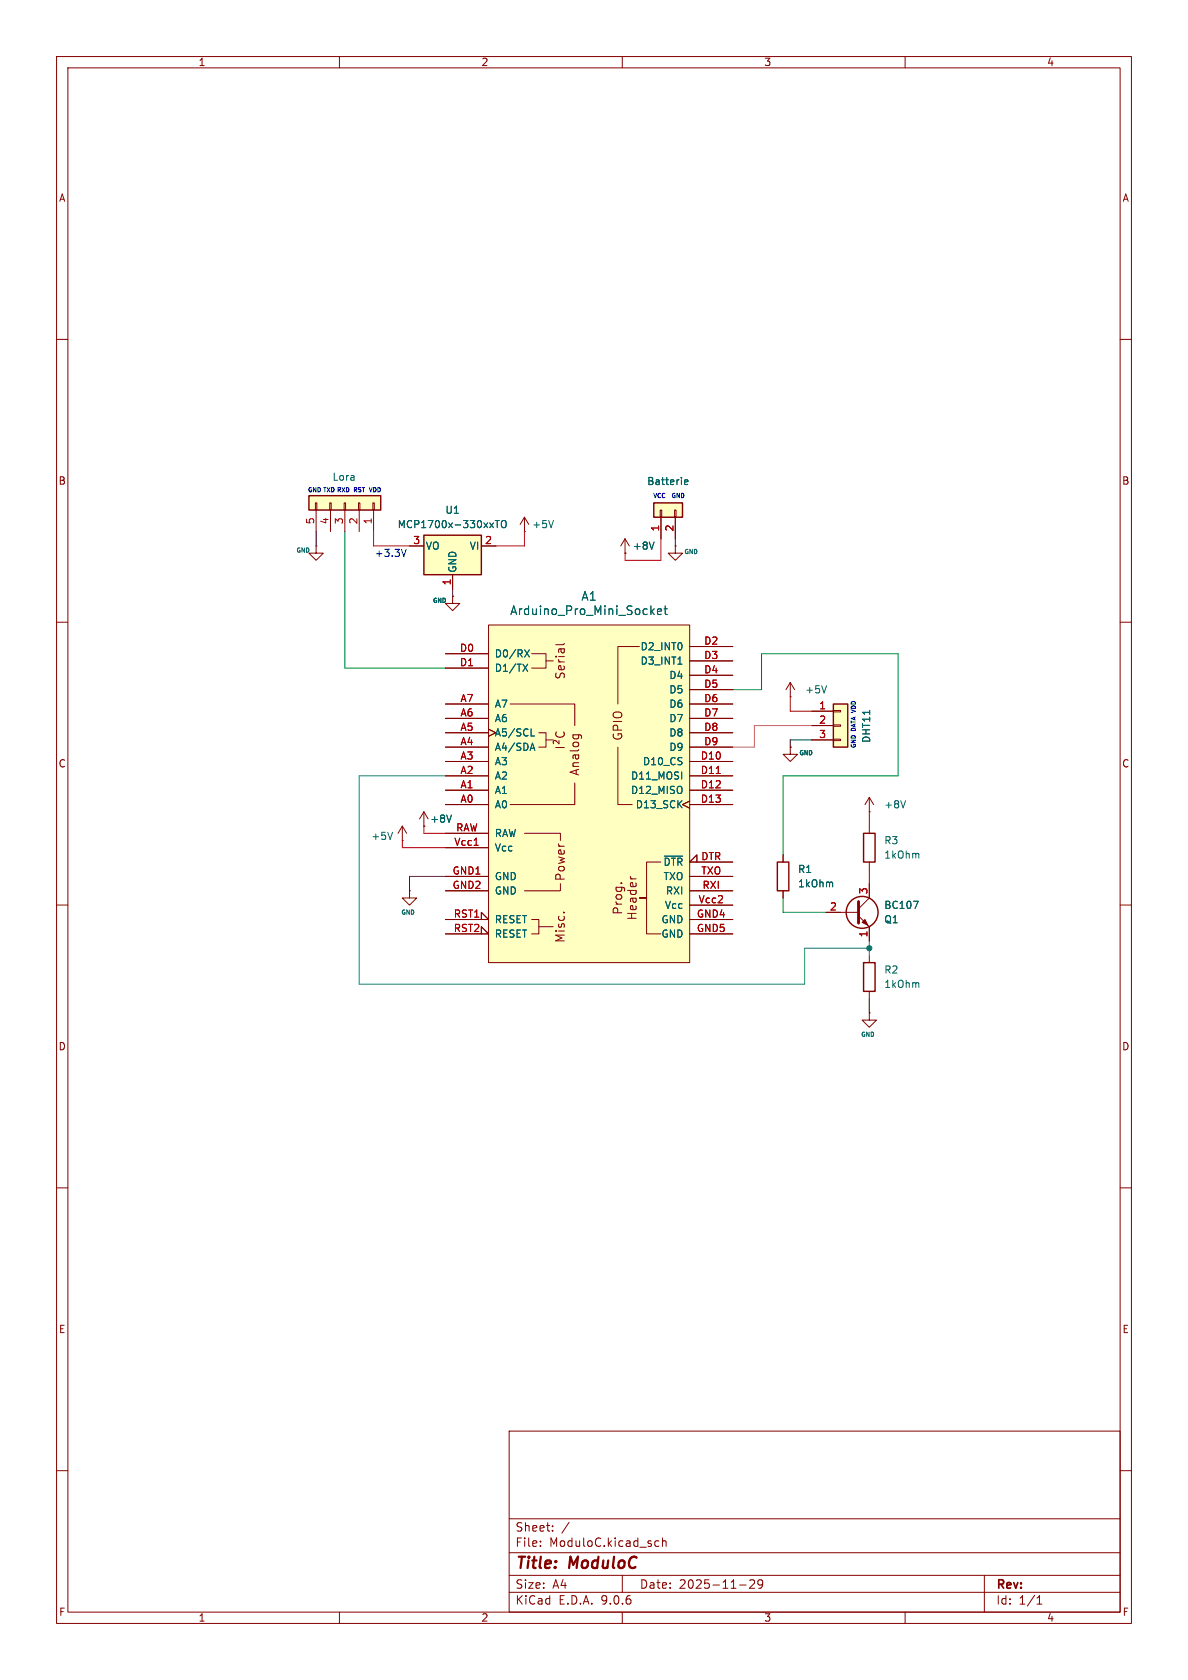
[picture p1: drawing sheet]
<svg xmlns="http://www.w3.org/2000/svg" width="210mm" height="297mm" viewBox="0 0 210 297" stroke-linecap="round" stroke-linejoin="round" font-family="sans-serif">
<g fill="none" stroke="#840000" stroke-width=".18">
<path d="M10 10h190v277h-190zM12 12h186v273h-186zM60 10v2M110 10v2M160 10v2M10 60h2M198 60h2M10 110h2M80 105.4v1.3h-1.3l1.3 1.3 1.3-1.3h-1.3M80 105.4h.1M198 110h2M139.7 132.1v1.3h1.3l-1.3 1.2-1.3-1.2h1.3"/>
<path d="M139.7 132.1h.1M10 160h2M138.4 151.1v1.3M138.4 157.5v1.3M153.7 156.2v2.6l-1.9 1.9M198 160h2M146 161.3h5.8M151.8 161.9l1.9 1.9v2.6M10 210h2M198 210h2M90 253h108v32h-108zM10 260h2"/>
<path d="M90 278.5h108M90 274.5h108M90 268.5h108M95.5 273.2v.2M95.5 272.5v.1M97.7 270.5v.2M97.7 269.8v.1M100.6 269.1l-1.3 1.9M110 278.5v3M115.9 273.3h.6M115.9 272.5h.6M117.1 272.5l.2-.1 .4 .1 .1 .9"/>
<path d="M117.1 271.9v1.5M132.5 279.4l.6-.1 .2 .1 .1 .3-.9 1.1h.9M134.8 279.9l-.3 .3h-.2l-.3-.3 .1-.5 .4-.1 .3 .1a.99 .99 0 0 1-.4 1.4h-.3M174 278.5v6.5M198 260h2M60 285v2M90 281.5h108M110 285v2M130.8 280.2h1.1M160 285v2M183.3 283.6h.9M183.3 282.5l.5-.4v1.5"/>
</g>
<path d="M151.8 159.4v3.8" fill="none" stroke="#840000" stroke-width=".51"/>
<g fill="none" stroke="#840000" stroke-width=".25">
<path d="M137.4 152.4h2v5.1h-2z"/>
<circle cx="152.4" cy="161.3" r="2.82"/>
</g>
<path d="M152.4 163.1l.5-.5 .5 1z" fill="#840000" stroke="#840000" stroke-width=".18"/>
<path d="M147.1 156l.1 .8M161.5 159.3h.8l-.5 1.3" fill="none" stroke="#006464" stroke-width=".18"/>
<path d="M115.6 88.9h5v2.5h-5z" fill="#ffffc2"/>
<path d="M115.6 88.9h5v2.5h-5z" fill="none" stroke="#840000" stroke-width=".25"/>
<path d="M116.7 90.2h.3v1.2h-.3zM116.8 91.4v3.9M119.3 90.2h.2v1.2h-.2zM119.4 91.4v3.9" fill="none" stroke="#840000" stroke-width=".18"/>
<path d="M121 85.2l.6-.1-.1-.2-.3-.1-.2 .2 .1 .6h.4" fill="none" stroke="#006464" stroke-width=".18"/>
<path d="M74.9 94.6h10.2v7h-10.2z" fill="#ffffc2"/>
<path d="M74.9 94.6h10.2v7h-10.2z" fill="none" stroke="#840000" stroke-width=".25"/>
<path d="M72.4 96.5h2.5M85.1 96.5h2.5M80 101.6v2.5" fill="none" stroke="#840000" stroke-width=".18"/>
<path d="M87.5 92h.8M87.9 92v1.3M88.8 92.1l.1-.1a.43 .43 0 0 1 .6 .4v.5a.42 .42 0 0 1-.4 .4 .42 .42 0 0 1-.5-.4v-.5z" fill="none" stroke="#006464" stroke-width=".18"/>
<path d="M86.4 110.5h35.5v59.7h-35.5z" fill="#ffffc2"/>
<g fill="none" stroke="#840000" stroke-width=".18">
<path d="M92.7 94h.1M92.7 91.4l-.8 1.3M92.7 91.4l.8 1.3M92.7 91.4v2.6M78.7 115.6h7.7M78.7 118.1h7.7M86.4 110.5h35.5v59.7h-35.5zM94 115.6h2.5v2.5h-2.5M96.5 116.8h1.3M99.8 113.8l-.3 .2h-1.3M113 114.3h-3.8v10.2M121.9 116.8h7.6"/>
<path d="M121.9 114.3h7.6M121.9 119.4h7.6M78.7 124.5h7.7M78.7 127h7.7M78.7 129.5h7.7M78.7 132.1h7.7M78.7 134.6h7.7M78.7 137.2h7.7M78.7 139.7h7.7M86.4 128.9l1.2 .6-1.2 .7M90.2 124.5h11.4v3.8M95.2 129.5h1.3v2.6h-1.3"/>
<path d="M96.5 130.8h1.3M98.2 132.2h1.6M98.4 129.4a.61 .61 0 0 0 0 .8 .61 .61 0 0 0 .7 .1 .57 .57 0 0 0 .6-.3 .57 .57 0 0 0-.1-.6M98.8 130.9v.6l-.5-.5a.31 .31 0 0 0-.5 .1l.1 .4M101.3 129.9h1.2l.2 .1M101.4 129.9l-.1 .1M101.6 138.4v3.8h-11.4M102.2 129.9l.1 .1M109.2 132.1v10.1h2.6M121.9 124.5h7.6M121.9 127h7.6M121.9 129.5h7.6"/>
<path d="M121.9 132.1h7.6M121.9 134.6h7.6M121.9 137.2h7.6M121.9 139.7h7.6M121.9 121.9h7.6M72.4 157.5v1.3h1.3l-1.3 1.2-1.3-1.2h1.3M72.4 157.5h.1M74.9 146.1h.1M74.9 143.5l-.7 1.3M74.9 143.5l.8 1.3M74.9 143.5v2.6M78.7 142.2h7.7"/>
<path d="M78.7 147.3h7.7M78.7 149.9h7.7M78.7 154.9h7.7M78.7 157.5h7.7M92.7 147.3h6.4v1.3M99.1 156.2v1.3h-6.4M109.8 156.1h.1M111.4 154.9v.2M116.8 152.4h-2.5v6.4h-1.3h1.3v6.3h2.5M121.9 141.6l-1.3 .6 1.3 .7M121.9 142.2h7.6M121.9 154.9h7.6"/>
<path d="M121.9 157.5h7.6M123.2 152.4v-1.3l-1.3 1.3h7.6M78.7 162.6h7.7l-1.3-1.3v1.3M78.7 165.1h7.7l-1.3-1.3v1.3M94 162.6h1.2v2.5h-1.2M95.2 163.8h2.6M99.6 161.3h.2M121.9 162.6h7.6M121.9 165.1h7.6M121.9 160h7.6"/>
</g>
<g fill="none" stroke="#006464" stroke-width=".18">
<path d="M97.8 92l-.4 1.3M92.4 117.4l.9 1.3M92.7 114.9l.9 1.2M93.3 117.4l-.9 1.3M93.6 114.9l-.9 1.2M115.2 108.1l.4 .5M115.6 107.6l-.5 .6M116.2 108.1l.7-.1v-.3l-.5-.1-.2 .2 .1 .8h.6M117.4 107.6h.6M117.6 107.1v1.3l.4 .2M119.8 117.4h.8M93.8 132.3h.6"/>
<path d="M93.9 130.1h.6M94.1 131.4l.5 1.3M79.8 144.1l-.4 1.3M117.4 151.4h3.3"/>
</g>
<path d="M126.6 136.7h.7M83.8 149.4h.7" fill="none" stroke="#a90000" stroke-width=".18"/>
<path d="M147.3 124.5h2.6v7.6h-2.6z" fill="#ffffc2"/>
<path d="M147.3 124.5h2.6v7.6h-2.6zM152.7 147.3h2v5.1h-2z" fill="none" stroke="#840000" stroke-width=".25"/>
<path d="M143.5 125.7h3.8M143.5 128.3h3.8M143.5 130.8h3.8M147.3 125.6h1.3v.3h-1.3zM147.3 128.1h1.3v.3h-1.3zM147.3 130.7h1.3v.2h-1.3zM71.1 148.6h.1M71.1 146.1l-.7 1.2M71.1 146.1l.8 1.2M71.1 146.1v2.5M153.7 146.1v1.2M153.7 152.4v1.3" fill="none" stroke="#840000" stroke-width=".18"/>
<path d="M69.4 147.1l-.4 1.3M162.4 150.9v.8" fill="none" stroke="#006464" stroke-width=".18"/>
<path d="M54.6 87.6h12.7v2.6h-12.7z" fill="#ffffc2"/>
<path d="M54.6 87.6h12.7v2.6h-12.7zM152.7 170.2h2v5.1h-2z" fill="none" stroke="#840000" stroke-width=".25"/>
<g fill="none" stroke="#840000" stroke-width=".18">
<path d="M55.8 88.9h.2v1.3h-.2zM55.9 96.5v1.3h-1.3l1.3 1.3 1.2-1.3h-1.2M55.9 96.5h.1M55.9 90.2v3.8M58.3 88.9h.2v1.3h-.2zM58.4 90.2v3.8M60.8 88.9h.3v1.3h-.3zM61 90.2v3.8M63.4 88.9h.2v1.3h-.2zM63.5 90.2v3.8M65.9 88.9h.3v1.3h-.3zM66 90.2v3.8"/>
<path d="M72.4 96.5h2.5M85.1 96.5h2.5M110.5 97.8h.1M110.5 95.3l-.8 1.2M110.5 95.3l.8 1.2M110.5 95.3v2.5M116.8 91.4v3.9M119.4 96.5v1.3h1.2l-1.2 1.3-1.3-1.3h1.3M119.4 96.5h.1M119.4 91.4v3.9M78.7 115.6h7.7M78.7 118.1h7.7"/>
<path d="M80 105.4h.1M80 101.6v2.5M121.9 114.3h7.6M121.9 116.8h7.6M121.9 119.4h7.6M78.7 124.5h7.7M78.7 127h7.7M78.7 129.5h7.7M78.7 132.1h7.7M78.7 134.6h7.7M78.7 137.2h7.7M78.7 139.7h7.7"/>
<path d="M86.4 128.9l1.2 .6-1.2 .7M121.9 124.5h7.6M121.9 127h7.6M121.9 129.5h7.6M121.9 132.1h7.6M121.9 134.6h7.6M121.9 137.2h7.6M121.9 139.7h7.6M121.9 121.9h7.6M139.7 123.2h.1M139.7 132.1h.1M139.7 120.7l-.8 1.2"/>
<path d="M139.7 120.7l.8 1.2M139.7 120.7v2.5M143.5 125.7h3.8M143.5 128.3h3.8M143.5 130.8h3.8M74.9 146.1h.1M78.7 142.2h7.7M78.7 147.3h7.7M78.7 149.9h7.7M78.7 154.9h7.7M78.7 157.5h7.7M121.9 141.6l-1.3 .6 1.3 .7"/>
<path d="M121.9 142.2h7.6M121.9 154.9h7.6M121.9 157.5h7.6M123.2 152.4v-1.3l-1.3 1.3h7.6M138.4 151.1v1.3M138.4 157.5v1.3M153.7 143.5h.1M153.7 141l-.8 1.2M153.7 141l.7 1.2M153.7 141v2.5M153.7 156.2v2.6M78.7 162.6h7.7l-1.3-1.3v1.3"/>
<path d="M78.7 165.1h7.7l-1.3-1.3v1.3M121.9 162.6h7.6M121.9 165.1h7.6M121.9 160h7.6M146 161.3h2.6M153.7 179.1v1.2h1.2l-1.2 1.3-1.3-1.3h1.3M153.7 179.1h.1M153.7 163.8v2.6M153.7 168.9v1.3M153.7 175.3v1.2"/>
</g>
<g fill="none" stroke="#006464" stroke-width=".18">
<path d="M87.5 92h.8M87.9 92v1.3M88.8 92.1l.1-.1a.43 .43 0 0 1 .6 .4v.5a.42 .42 0 0 1-.4 .4 .42 .42 0 0 1-.5-.4v-.5zM115.6 95.8l-.4 1.3M121 85.2l.6-.1-.1-.2-.3-.1-.2 .2 .1 .6h.4M92.4 117.4l.9 1.3M92.7 114.9l.9 1.2M93.3 117.4l-.9 1.3M93.6 114.9l-.9 1.2M115.2 108.1l.4 .5M115.6 107.6l-.5 .6M116.2 108.1l.7-.1v-.3l-.5-.1-.2 .2 .1 .8h.6"/>
<path d="M117.4 107.6h.6M117.6 107.1v1.3l.4 .2M119.8 117.4h.8M93.8 132.3h.6M93.9 130.1h.6M94.1 131.4l.5 1.3M146.1 121.2l-.4 1.3M79.8 144.1l-.4 1.3M117.4 151.4h3.3M147.1 156l.1 .8M160.1 141.5l-.5 1.3M161.5 159.3h.8l-.5 1.3"/>
<path d="M162.4 173.8v.8"/>
</g>
<path d="M66 94v2.5h6.4M92.7 94v2.5h-5.1M116.8 95.3v3.8h-6.3v-1.3M139.7 123.2v2.5h3.8M71.1 149.9h7.6M153.7 143.5v2.6M153.7 153.7v2.5" fill="none" stroke="#f00" stroke-width=".18"/>
<path d="M61 94v24.1h17.7M129.5 121.9h5.1v-6.3h24.1v21.6h-20.3v13.9M138.4 158.8v2.5h7.6" fill="none" stroke="#009600" stroke-width=".18"/>
<path d="M55.9 94v2.5M119.4 95.3v1.2M80 104.1v1.3M143.5 130.8h-3.8v1.3M78.7 154.9h-6.3v2.6M153.7 176.5v2.6" fill="none" stroke="#000" stroke-width=".18"/>
<path d="M63.5 137.2h15.2M153.7 166.4v1.2" fill="none" stroke="#008484" stroke-width=".18"/>
<path d="M74.9 146.1v1.2" fill="none" stroke="#ff0003" stroke-width=".18"/>
<path d="M71.1 148.6v1.3" fill="none" stroke="#ff0300" stroke-width=".18"/>
<path d="M74.9 147.3h3.8" fill="none" stroke="#ff0002" stroke-width=".18"/>
<path d="M63.5 137.2v36.8h78.7v-6.4h11.5v1.3" fill="none" stroke="#009090" stroke-width=".18"/>
<path d="M143.5 128.3h-10.2v3.8h-3.8" fill="none" stroke="#c200c2" stroke-width=".18"/>
<path d="M71.8 97.1l-.4 1.3" fill="none" stroke="#0000c2" stroke-width=".18"/>
<path d="M126.6 136.7h.7M83.8 149.4h.7" fill="none" stroke="#a90000" stroke-width=".18"/>
<circle cx="153.7" cy="167.6" r=".46" fill="#008484" stroke="#008484" stroke-width=".18"/>
<g font-size="2.8" fill="#840000">
<text x="91" y="277.9">Title:</text>
<text x="100.7" y="277.9">ModuloC</text>
</g>
<g font-size="2.1" fill="#006464">
<text x="102.7" y="106.4">A1</text>
<text x="90.1" y="108.9">Arduino_Pro_Mini_Socket</text>
</g>
<g font-size="2.1" fill="#840000">
<text x="100.1" y="120.2" transform="rotate(-90 100.1 120.2)">Serial</text>
<text x="110.2" y="131" transform="rotate(-90 110.2 131)">GPIO</text>
<text x="102.6" y="137.2" transform="rotate(-90 102.6 137.2)">Analog</text>
<text x="100.1" y="155.9" transform="rotate(-90 100.1 155.9)">Power</text>
<text x="110.2" y="161.8" transform="rotate(-90 110.2 161.8)">Prog.</text>
<text x="100.1" y="166.8" transform="rotate(-90 100.1 166.8)">Misc.</text>
<text x="112.8" y="162.8" transform="rotate(-90 112.8 162.8)">Header</text>
<text x="91" y="273.7">File:</text>
<text x="91" y="271">Sheet:</text>
<text x="97.1" y="273.7">ModuloC.kicad_sch</text>
<text x="91" y="281.1">Size:</text>
<text x="97.7" y="281.1">A4</text>
<text x="113" y="281.1">Date:</text>
<text x="120" y="281.1">2025-11-29</text>
<text x="176" y="281.3">Rev:</text>
<text x="91" y="283.9">KiCad</text>
<text x="98.7" y="283.9">E.D.A.</text>
<text x="106.3" y="283.9">9.0.6</text>
<text x="176" y="283.9">Id:</text>
<text x="180.1" y="283.9">1/1</text>
</g>
<g font-size="1.8" fill="#840000">
<text x="35" y="11.9">1</text>
<text x="85" y="11.9">2</text>
<text x="135" y="11.9">3</text>
<text x="185" y="11.9">4</text>
<text x="10.3" y="35.9">A</text>
<text x="198.4" y="35.9">A</text>
<text x="10.3" y="85.9">B</text>
<text x="198.3" y="85.9">B</text>
<text x="10.3" y="135.9">C</text>
<text x="198.3" y="135.9">C</text>
<text x="10.3" y="185.9">D</text>
<text x="198.3" y="185.9">D</text>
<text x="10.3" y="235.9">E</text>
<text x="198.3" y="235.9">E</text>
<text x="10.3" y="285.9">F</text>
<text x="35" y="286.9">1</text>
<text x="85" y="286.9">2</text>
<text x="135" y="286.9">3</text>
<text x="185" y="286.9">4</text>
<text x="198.4" y="285.9">F</text>
</g>
<g font-size="1.8" fill="#006464">
<text x="58.7" y="85.2">Lora</text>
<text x="114.3" y="86">Batterie</text>
<text x="70.2" y="93.6">MCP1700x-330xxTO</text>
<text x="78.6" y="91">U1</text>
<text x="94" y="93.6">+5V</text>
<text x="75.2" y="97.4">VO</text>
<text x="80.9" y="101.3" transform="rotate(-90 80.9 101.3)">GND</text>
<text x="82.9" y="97.4">VI</text>
<text x="111.8" y="97.4">+8V</text>
<text x="87.4" y="116.4">D0/RX</text>
<text x="87.4" y="119">D1/TX</text>
<text x="113.1" y="115.2">D2_INT0</text>
<text x="113.1" y="117.7">D3_INT1</text>
<text x="87.4" y="125.3">A7</text>
<text x="118.2" y="120.2">D4</text>
<text x="118.2" y="122.8">D5</text>
<text x="118.2" y="125.3">D6</text>
<text x="142.2" y="122.8">+5V</text>
<text x="87.4" y="127.9">A6</text>
<text x="87.4" y="130.4">A5/SCL</text>
<text x="118.2" y="127.9">D7</text>
<text x="118.2" y="130.4">D8</text>
<text x="154" y="131.4" transform="rotate(-90 154 131.4)">DHT11</text>
<text x="87.4" y="132.9">A4/SDA</text>
<text x="87.4" y="135.5">A3</text>
<text x="113.6" y="135.5">D10_CS</text>
<text x="118.2" y="132.9">D9</text>
<text x="87.4" y="138">A2</text>
<text x="87.4" y="140.6">A1</text>
<text x="87.4" y="143.1">A0</text>
<text x="111.4" y="138">D11_MOSI</text>
<text x="111.4" y="140.6">D12_MISO</text>
<text x="112.3" y="143.1">D13_SCK</text>
<text x="156.2" y="143.1">+8V</text>
<text x="65.5" y="148.7">+5V</text>
<text x="76" y="145.6">+8V</text>
<text x="87.4" y="148.2">RAW</text>
<text x="156.2" y="149.5">R3</text>
<text x="87.4" y="150.7">Vcc</text>
<text x="87.4" y="155.8">GND</text>
<text x="117.2" y="153.3">~{DTR}</text>
<text x="117.2" y="155.8">TXO</text>
<text x="141" y="154.5">R1</text>
<text x="156.2" y="152">1kOhm</text>
<text x="87.4" y="158.3">GND</text>
<text x="117.4" y="160.9">Vcc</text>
<text x="117.6" y="158.3">RXI</text>
<text x="141" y="157.1">1kOhm</text>
<text x="156.2" y="160.9">BC107</text>
<text x="87.4" y="163.4">RESET</text>
<text x="87.4" y="166">RESET</text>
<text x="116.8" y="163.4">GND</text>
<text x="116.8" y="166">GND</text>
<text x="156.2" y="163.4">Q1</text>
<text x="156.2" y="172.3">R2</text>
<text x="156.2" y="174.9">1kOhm</text>
</g>
<g font-size="1.8" fill="#a90000">
<text x="55.6" y="92.8" transform="rotate(-90 55.6 92.8)">5</text>
<text x="58.2" y="92.8" transform="rotate(-90 58.2 92.8)">4</text>
<text x="60.7" y="92.8" transform="rotate(-90 60.7 92.8)">3</text>
<text x="63.2" y="92.8" transform="rotate(-90 63.2 92.8)">2</text>
<text x="65.8" y="92.8" transform="rotate(-90 65.8 92.8)">1</text>
<text x="116.6" y="94.1" transform="rotate(-90 116.6 94.1)">1</text>
<text x="119.1" y="94.1" transform="rotate(-90 119.1 94.1)">2</text>
<text x="73" y="96.3">3</text>
<text x="85.7" y="96.3">2</text>
<text x="79.8" y="103.6" transform="rotate(-90 79.8 103.6)">1</text>
<text x="81.2" y="115.3">D0</text>
<text x="81.2" y="117.9">D1</text>
<text x="124.4" y="114">D2</text>
<text x="124.4" y="116.6">D3</text>
<text x="124.4" y="119.1">D4</text>
<text x="81.3" y="124.2">A7</text>
<text x="124.4" y="121.7">D5</text>
<text x="124.4" y="124.2">D6</text>
<text x="144.7" y="125.5">1</text>
<text x="81.3" y="126.7">A6</text>
<text x="81.3" y="129.3">A5</text>
<text x="81.3" y="131.8">A4</text>
<text x="124.4" y="126.7">D7</text>
<text x="124.4" y="129.3">D8</text>
<text x="124.4" y="131.8">D9</text>
<text x="144.7" y="128">2</text>
<text x="144.7" y="130.6">3</text>
<text x="81.3" y="134.4">A3</text>
<text x="81.3" y="136.9">A2</text>
<text x="123.8" y="134.4">D10</text>
<text x="123.8" y="136.9">D11</text>
<text x="81.3" y="139.4">A1</text>
<text x="81.3" y="142">A0</text>
<text x="123.8" y="139.4">D12</text>
<text x="123.8" y="142">D13</text>
<text x="80.2" y="149.6">Vcc1</text>
<text x="80.5" y="147.1">RAW</text>
<text x="79.9" y="154.7">GND1</text>
<text x="123.9" y="152.1">DTR</text>
<text x="123.9" y="154.7">TXO</text>
<text x="79.9" y="157.2">GND2</text>
<text x="123.4" y="159.8">Vcc2</text>
<text x="124.1" y="157.2">RXI</text>
<text x="146.6" y="161">2</text>
<text x="153.4" y="158.2" transform="rotate(-90 153.4 158.2)">3</text>
<text x="80.1" y="162.3">RST1</text>
<text x="80.1" y="164.8">RST2</text>
<text x="123.1" y="162.3">GND4</text>
<text x="123.1" y="164.8">GND5</text>
<text x="153.4" y="165.8" transform="rotate(-90 153.4 165.8)">1</text>
</g>
<text font-size="1.8" fill="#0000c2" x="66.1" y="98.7">+3.3V</text>
<g font-size="1.1" fill="#0000c2">
<text x="54.3" y="87.2">GND TXD RXD RST VDD</text>
<text x="115.3" y="88.2">VCC</text>
<text x="118.6" y="88.2">GND</text>
<text x="151.5" y="132.4" transform="rotate(-90 151.5 132.4)">GND DATA VDD</text>
</g>
<g font-size="1.1" fill="#006464">
<text x="52.3" y="97.9">GND</text>
<text x="120.9" y="98.1">GND</text>
<text x="76.4" y="106.8">GND</text>
<text x="141.2" y="133.7">GND</text>
<text x="70.8" y="161.9">GND</text>
<text x="152.1" y="183.5">GND</text>
</g>
</svg>
